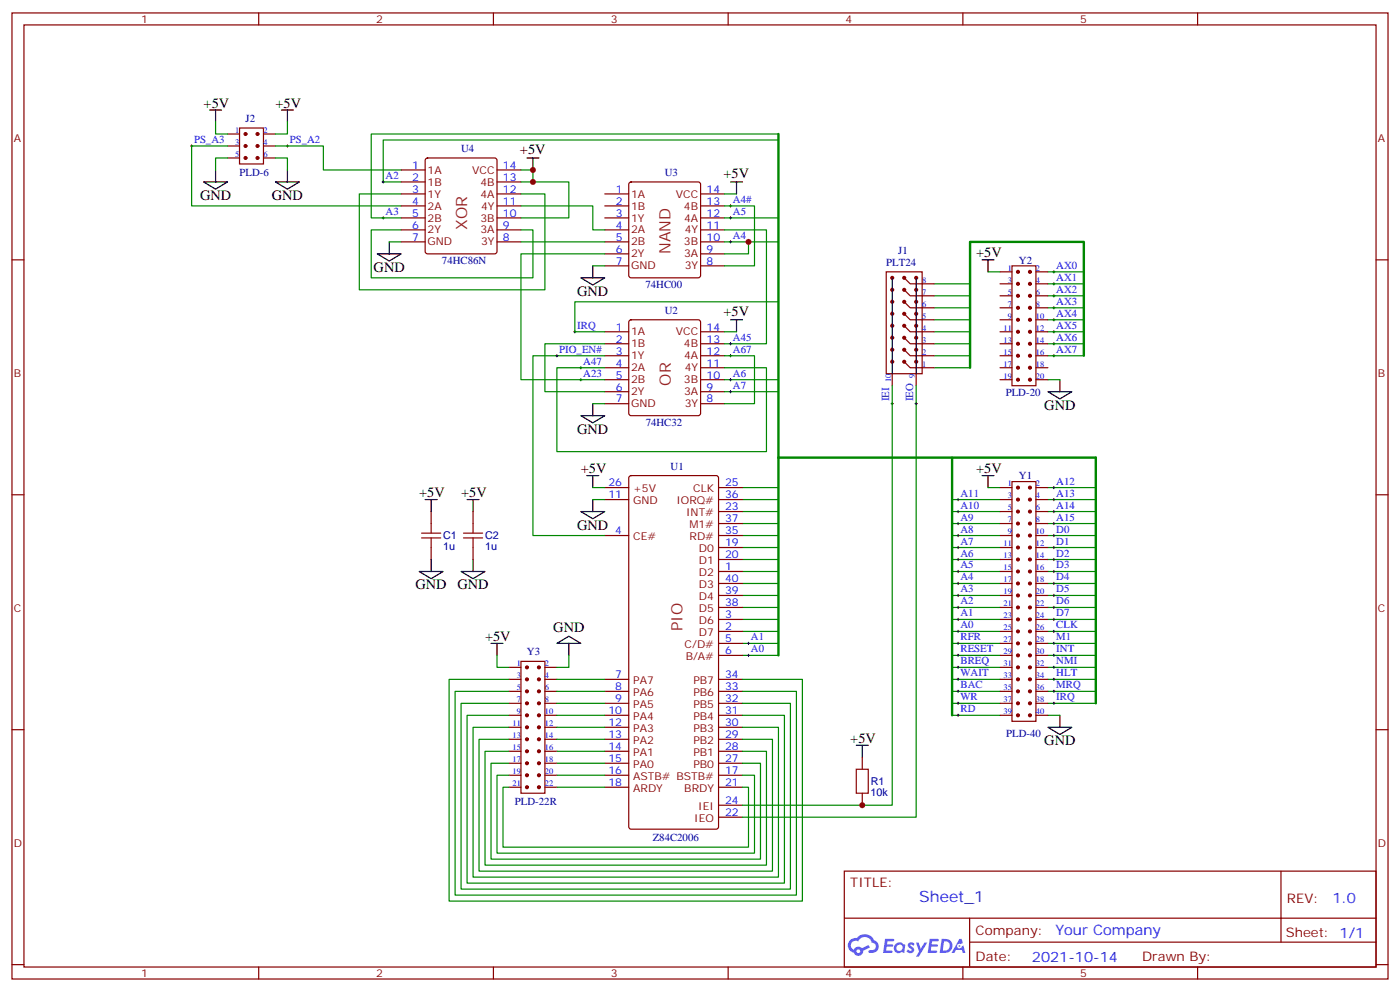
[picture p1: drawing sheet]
<svg xmlns="http://www.w3.org/2000/svg" width="412mm" height="292mm" viewBox="0 0 412 292" stroke-linecap="round" stroke-linejoin="round" font-family="sans-serif">
<g fill="none" stroke="#870000" stroke-width=".35">
<path d="M3.5 3.8h405.4v284.3h-405.4zM7.1 7.3h398.2v277.3h-398.2zM76.2 3.8v3.5M145.3 3.8v3.5M214.5 3.8v3.5M283.6 3.8v3.5M352.8 3.8v3.5M3.5 76.5h3.6M405.3 76.5h3.6M3.5 145.6h3.6M405.3 145.6h3.6M3.5 214.8h3.6"/>
<path d="M405.3 214.8h3.6M248.7 256.4h156.6v28.2h-156.6zM377.3 256.4v20.9M248.7 270.2h156.5M285.6 277.3h119.6M285.6 270.2v14.2M3.5 283.9h3.6M76.2 284.6v3.5M145.3 284.6v3.5M214.5 284.6v3.5M283.6 284.6v3.5M352.8 284.6v3.5"/>
<path d="M405.3 283.9h3.6"/>
</g>
<g fill="#5487ff">
<path d="M267.7 277.6a1.22 1.22 0 0 1 1.7 .2l-.4 .6a.47 .47 0 0 0-.3-.4 .47 .47 0 0 0-.5 .2l.1 .2a1.14 1.14 0 0 1 .8 1.8 1.14 1.14 0 0 1-1.9 0l-.2-.2 .5-.6 .7 .5a.29 .29 0 0 0 .3-.3 .29 .29 0 0 0-.2-.3 1.04 1.04 0 0 1-.6-1.7z"/>
<path d="M260.7 276.3h2.4l.3 .2-.2 .5-1.8 .1-.1 .8h1.5l.3 .4-.3 .4h-1.6l-.2 1.1h1.7l.2 .3-.2 .3-2.6 .1z"/>
<path d="M273.8 276.3h2.4l.3 .2-.1 .5-1.8 .1-.2 .8h1.6l.3 .4-.4 .4h-1.6l-.1 1.1h1.7l.2 .3-.2 .3-2.6 .1z"/>
<path d="M282.6 276.3h.7l.3 1.3-.6 .3a.69 .69 0 0 0-1 .3 .69 .69 0 0 0 .4 .9 .69 .69 0 0 0 .9-.6l.5-.2 .6 2.2h-.8l-.2-.9h-1.8l-.5 .9h-.8z"/>
<path d="M269.8 277.4h.8l.6 1.8 1.1-1.8h.9l-2.6 4.2h-.8l.9-1.5z"/>
<path d="M277.4 276.3l-.6 4.2h1.3a2.11 2.11 0 0 0 2.5-2.1 2.11 2.11 0 0 0-2.5-2.1zM278.1 277.1a1.39 1.39 0 0 1 1.7 1.4 1.39 1.39 0 0 1-1.8 1.3h-.3z"/>
<path d="M263.7 277.9a1.54 1.54 0 0 0-.1 2.2 1.54 1.54 0 0 0 2.2 .1l.6 .3 .3-2.3-.2-.3h-.4a1.49 1.49 0 0 0-2.4 0zM264 278.9a.94 .94 0 0 1 1.8 0 .94 .94 0 0 1-1.8 0z"/>
<path d="M250.4 276.7a2.18 2.18 0 0 0 1.1 3.7 1.44 1.44 0 0 0 1.6 .9 1.44 1.44 0 0 0 1.2-1.4l2-1.1-.5-.7-1.9 1a1.47 1.47 0 0 0-2.4 .4 1.39 1.39 0 0 1-.7-1.9 1.39 1.39 0 0 1 2-.5 2.12 2.12 0 0 1 2.2-1.3 2.12 2.12 0 0 1 1.9 1.7 1.14 1.14 0 0 1 1.1 1.4 1.14 1.14 0 0 1-1.7 .7 .43 .43 0 0 0-.5 .4 .43 .43 0 0 0 .4 .5 1.98 1.98 0 0 0 2.5-1.2 1.98 1.98 0 0 0-1.2-2.6 3.1 3.1 0 0 0-5.3-.6l-.9 .1zM252.3 280a.55 .55 0 0 1 1.1 0 .55 .55 0 0 1-1.1 0z"/>
<circle cx="282.6" cy="278.4" r=".26"/>
</g>
<g fill="none" stroke="#870000" stroke-width=".35">
<path d="M67 39.4h3.6M70.6 37.7h7v10.6h-7zM77.6 39.4h3.5M67 46.5h3.6M67 43h3.6M77.6 46.5h3.5M77.6 43h3.5M118.2 57.1h7M118.2 53.6h7M118.2 50h7M125.5 46.7l.4-.2h19.8l.5 .2 .2 .5v26.8l-.2 .5-.5 .2h-19.8l-.5-.2-.2-.5v-26.8zM146.4 57.1h7.1"/>
<path d="M146.4 53.6h7.1M146.4 50h7.1M178.2 57.1h7M185.4 53.8l.5-.2h19.8l.5 .2 .2 .5v26.8l-.3 .5-.4 .2h-19.8l-.5-.3-.2-.4v-26.8zM206.4 57.1h7M118.2 71.2h7M118.2 67.7h7M118.2 64.1h7M118.2 60.6h7M146.4 71.2h7.1M146.4 67.7h7.1M146.4 64.1h7.1"/>
<path d="M146.4 60.6h7.1M178.2 71.2h7M178.2 74.7h7M178.2 78.2h7M178.2 67.7h7M178.2 64.1h7M178.2 60.6h7M206.4 71.2h7M206.4 74.7h7M206.4 78.2h7M206.4 67.7h7M206.4 64.1h7"/>
<path d="M206.4 60.6h7M298.1 78.2h7.1v35.3h-7.1zM178.2 97.6h7M185.4 94.3l.5-.2h19.8l.5 .2 .2 .5v26.8l-.3 .5-.4 .2h-19.8l-.5-.2-.2-.5v-26.8zM206.4 97.6h7M261.1 80h10.5v30h-10.5zM266.3 81.8l1.8 1.7h7.1M266.3 85.3l1.8 1.8h7.1M266.3 88.8l1.8 1.8h7.1M266.3 92.4l1.8 1.7h7.1M266.3 95.9l1.8 1.7h7.1M266.3 99.4l1.8 1.8h7.1"/>
<path d="M294.6 97.6h3.5M294.6 83.5h3.5M294.6 87.1h3.5M294.6 94.1h3.5M294.6 90.6h3.5M294.6 80h3.5M305.2 97.6h3.5M305.2 83.5h3.5M305.2 87.1h3.5M305.2 94.1h3.5M305.2 90.6h3.5M305.2 80h3.5"/>
<path d="M178.2 108.2h7M178.2 111.8h7M178.2 115.3h7M178.2 118.8h7M178.2 104.7h7M178.2 101.2h7M206.4 108.2h7M206.4 111.8h7M206.4 115.3h7M206.4 118.8h7M206.4 104.7h7M206.4 101.2h7"/>
<path d="M262.8 110v3.5M266.3 102.9l1.8 1.8h7.1M266.3 106.5l1.8 1.7h7.1M269.9 110v3.5M294.6 108.2h3.5M294.6 111.8h3.5M294.6 104.7h3.5M294.6 101.2h3.5M305.2 108.2h3.5M305.2 111.8h3.5M305.2 104.7h3.5M305.2 101.2h3.5"/>
<path d="M127 150.6v3.5M139.3 150.6v3.5M178.2 147h7M178.2 143.5h7M178.2 157.6h7M185.4 140.2l.5-.2h25.1l.6 .4 .1 102.9-.5 .7-25.3 .1-.6-.5-.1-102.9zM211.7 147h7M211.7 150.6h7M211.7 143.5h7M211.7 157.6h7M211.7 154.1h7M294.6 147h3.5"/>
<path d="M294.6 150.6h3.5M294.6 143.5h3.5M294.6 157.6h3.5M294.6 154.1h3.5M298.1 141.7h7.1v70.6h-7.1zM305.2 147h3.5M305.2 150.6h3.5M305.2 143.5h3.5M305.2 157.6h3.5M305.2 154.1h3.5M127 161.1v3.6M139.3 161.1v3.6"/>
<path d="M211.7 161.1h7M211.7 164.7h7M211.7 178.8h7M211.7 175.3h7M211.7 171.7h7M211.7 168.2h7M294.6 161.1h3.5M294.6 164.7h3.5M294.6 178.8h3.5M294.6 175.3h3.5M294.6 171.7h3.5M294.6 168.2h3.5"/>
<path d="M305.2 161.1h3.5M305.2 164.7h3.5M305.2 178.8h3.5M305.2 175.3h3.5M305.2 171.7h3.5M305.2 168.2h3.5M149.9 200h3.6M149.9 196.4h3.6M153.5 194.7h7v38.8h-7zM160.5 200h3.5M160.5 196.4h3.5M178.2 200h7"/>
<path d="M211.7 189.4h7M211.7 192.9h7M211.7 200h7M211.7 185.8h7M211.7 182.3h7M294.6 189.4h3.5M294.6 192.9h3.5M294.6 200h3.5M294.6 185.8h3.5M294.6 182.3h3.5M294.6 196.4h3.5M305.2 189.4h3.5"/>
<path d="M305.2 192.9h3.5M305.2 200h3.5M305.2 185.8h3.5M305.2 182.3h3.5M305.2 196.4h3.5M149.9 203.5h3.6M149.9 207h3.6M149.9 210.5h3.6M149.9 214.1h3.6M149.9 217.6h3.6M160.5 203.5h3.5M160.5 207h3.5"/>
<path d="M160.5 210.5h3.5M160.5 214.1h3.5M160.5 217.6h3.5M178.2 203.5h7M178.2 207h7M178.2 210.5h7M178.2 214.1h7M178.2 217.6h7M211.7 203.5h7M211.7 207h7M211.7 210.5h7M211.7 214.1h7"/>
<path d="M211.7 217.6h7M294.6 203.5h3.5M294.6 207h3.5M294.6 210.5h3.5M305.2 203.5h3.5M305.2 207h3.5M305.2 210.5h3.5M149.9 221.1h3.6M149.9 224.6h3.6M149.9 228.2h3.6M149.9 231.7h3.6M160.5 221.1h3.5"/>
<path d="M160.5 224.6h3.5M160.5 228.2h3.5M160.5 231.7h3.5M178.2 221.1h7M178.2 224.6h7M178.2 228.2h7M178.2 231.7h7M211.7 221.1h7M211.7 224.6h7M211.7 228.2h7M211.7 231.7h7M211.7 237h7"/>
<path d="M254 222.9v3.5M254 233.5v3.5M211.7 240.5h7"/>
</g>
<path d="M229.3 39.4v153.5M319.3 104.7v-33.5h-33.5v37M229.3 134.7h93.5v72.3M280.5 134.7v75.8" fill="none" stroke="#008700" stroke-width=".71"/>
<g fill="none" stroke="#008700" stroke-width=".35">
<path d="M63.5 35.9v3.5h3.5M84.7 35.9v3.5h-3.6M229.3 39.4h-119.9v24.7h8.8M67 46.5h-3.5v3.5M67 43h-10.6v17.6h61.8M81.1 46.5h3.6v3.5M81.1 43h14.1v7h23M118.2 57.1h-12.4v28.2h54.7v-28.2h-7M153.5 50h3.5v3.6h-3.5M157 53.6h10.6v10.5h-14.1M213.4 57.1h3.6M229.3 41.2h-116.4v12.4h5.3"/>
<path d="M114.7 71.2h3.5M118.2 67.7h-8.8v14.1h47.6v-14.1h-3.5M153.5 60.6h21.1v7.1h3.6M153.5 71.2h24.7M174.6 78.2h3.6M178.2 74.7h-24.7v37.1h24.7M213.4 67.7h12.4v33.5h-12.4M213.4 71.2h15.9M213.4 60.6h8.8v17.6h-8.8M213.4 64.1h15.9M220.5 71.2v3.5h-7.1M213.4 97.6h3.6"/>
<path d="M229.3 88.8h-60v8.8h8.9M275.2 97.6h10.6M275.2 83.5h10.6M275.2 87.1h10.6M275.2 90.6h10.6M275.2 94.1h10.6M291 80h3.6M308.7 97.6h10.6M308.7 83.5h10.6M308.7 87.1h10.6M308.7 90.6h10.6M308.7 94.1h10.6"/>
<path d="M308.7 80h10.6M174.6 118.8h3.6M178.2 108.2h-14.2v24.7h61.8v-24.7h-12.4M178.2 101.2h-17.7v14.1h17.7M178.2 104.7h-21.2v52.9h21.2M213.4 104.7h8.8v14.1h-8.8M213.4 111.8h15.9M213.4 115.3h15.9M262.8 113.5v123.5h-44.1M269.9 113.5v127h-51.2M275.2 101.2h10.6M275.2 104.7h10.6"/>
<path d="M275.2 108.2h10.6M308.7 111.8h3.5M308.7 101.2h10.6M308.7 104.7h10.6M174.6 147h3.6M174.6 143.5h3.6M218.7 154.1h10.6M218.7 150.6h10.6M218.7 147h10.6M218.7 143.5h10.6M218.7 157.6h10.6M280.5 154.1h14.1"/>
<path d="M280.5 150.6h14.1M280.5 147h14.1M280.5 157.6h14.1M291 143.5h3.6M308.7 154.1h14.1M308.7 150.6h14.1M308.7 147h14.1M308.7 143.5h14.1M308.7 157.6h14.1M218.7 171.7h10.6M218.7 175.3h10.6M218.7 178.8h10.6"/>
<path d="M218.7 168.2h10.6M218.7 164.7h10.6M218.7 161.1h10.6M280.5 171.7h14.1M280.5 175.3h14.1M280.5 178.8h14.1M280.5 168.2h14.1M280.5 164.7h14.1M280.5 161.1h14.1M308.7 171.7h14.1M308.7 175.3h14.1M308.7 178.8h14.1"/>
<path d="M308.7 168.2h14.1M308.7 164.7h14.1M308.7 161.1h14.1M146.4 192.9v3.5h3.5M149.9 200h-17.6v65.2h104.1v-65.2h-17.7M164 200h14.2M167.6 192.9v3.5h-3.6M218.7 182.3h10.6M218.7 192.9h10.6M218.7 189.4h10.6M218.7 185.8h10.6M280.5 182.3h14.1"/>
<path d="M280.5 192.9h14.1M280.5 189.4h14.1M280.5 185.8h14.1M280.5 196.4h14.1M280.5 200h14.1M308.7 182.3h14.1M308.7 192.9h14.1M308.7 189.4h14.1M308.7 185.8h14.1M308.7 196.4h14.1M308.7 200h14.1M149.9 217.6h-8.8v38.8h86.4v-38.8h-8.8"/>
<path d="M149.9 214.1h-10.6v44.1h90v-44.1h-10.6M149.9 210.5h-12.3v49.4h93.5v-49.4h-12.4M149.9 207h-14.1v54.7h97v-54.7h-14.1M149.9 203.5h-15.8v60h100.5v-60h-15.9M164 203.5h14.2M164 207h14.2M164 210.5h14.2M164 217.6h14.2M164 214.1h14.2M280.5 203.5h14.1M280.5 207h14.1M280.5 210.5h14.1"/>
<path d="M308.7 203.5h14.1M308.7 207h14.1M308.7 210.5h3.5M149.9 231.7h-1.7v17.6h72.3v-17.6h-1.8M149.9 228.2h-3.5v22.9h75.8v-22.9h-3.5M149.9 224.6h-5.3v28.3h79.4v-28.3h-5.3M149.9 221.1h-7v33.5h82.9v-33.5h-7.1M164 231.7h14.2M164 228.2h14.2M164 224.6h14.2M164 221.1h14.2"/>
</g>
<g fill="none" stroke="#000" stroke-width=".35">
<path d="M61.7 32.4h3.6M63.5 32.4v3.5M82.9 32.4h3.5M84.7 32.4v3.5M60 53.6h7l-3.5 2.1zM63.5 50v3.6M81.1 53.6h7.1l-3.5 2.1zM84.7 50v3.6M155.2 46.5h3.5M157 46.5v3.5M215.2 53.6h3.5M217 53.6v3.5"/>
<path d="M111.1 74.7h7.1l-3.5 2.1zM114.7 71.2v3.5M174.6 78.2v3.6M289.3 76.5h3.5M291 76.5v3.5M171.1 81.8h7.1l-3.6 2.1zM215.2 94.1h3.5M217 94.1v3.5M262.8 81.8v28.2M269.9 81.8v28.2M174.6 118.8v3.5M308.7 115.3h7l-3.5 2.1z"/>
<path d="M312.2 111.8v3.5M171.1 122.3h7.1l-3.6 2.2zM172.9 140h3.5M174.6 140v3.5M289.3 140h3.5M291 140v3.5M125.2 147h3.6M127 147v3.6M137.6 147h3.5M139.3 147v3.6M171.1 150.6h7.1l-3.6 2.1zM174.6 147v3.6"/>
<path d="M123.5 168.2h7l-3.5 2.1zM127 164.7v3.5M135.8 168.2h7.1l-3.6 2.1zM139.3 164.7v3.5M144.6 189.4h3.6M146.4 189.4v3.5M164 189.4l3.6-2.1 3.5 2.1zM167.6 189.4v3.5M252.2 219.4h3.6M254 219.4v3.5M308.7 214.1h7l-3.5 2.1zM312.2 210.5v3.6"/>
</g>
<g fill="none" stroke="#000" stroke-width=".29">
<path d="M56.1 43h.7M56.4 42.6v.7M84.3 43h.7M84.7 42.6v.7M112.5 53.6h.7M112.9 53.2v.7M112.5 64.1h.7M112.9 63.8v.7M214.8 64.1h.7M214.8 60.6h.7M214.8 71.2h.7M215.2 60.3v.7"/>
<path d="M215.2 63.8v.7M215.2 70.8v.7M310.4 79.7v.7M169 97.6h.7M169.3 97.3v.7M310.1 97.6h.7M310.1 94.1h.7M310.1 90.6h.7M310.1 87.1h.7M310.1 83.5h.7M310.1 80h.7M310.4 83.2v.7"/>
<path d="M310.4 86.7v.7M310.4 90.2v.7M310.4 93.8v.7M310.4 97.3v.7M163.7 104.7h.7M164 104.4v.7M170.7 108.2h.7M170.7 111.8h.7M171.1 107.9v.7M171.1 111.4v.7M214.8 111.8h.7M214.8 104.7h.7"/>
<path d="M214.8 101.2h.7M214.8 115.3h.7M215.2 100.8v.7M215.2 104.4v.7M215.2 111.4v.7M215.2 114.9v.7M262.5 118.8h.7M262.8 118.5v.7M269.5 118.8h.7M269.9 118.5v.7M310.1 104.7h.7M310.1 101.2h.7"/>
<path d="M310.4 100.8v.7M310.4 104.4v.7M281.9 147h.7M281.9 150.6h.7M281.9 154.1h.7M281.9 157.6h.7M282.2 146.7v.7M282.2 150.2v.7M282.2 153.7v.7M282.2 157.3v.7M310.1 143.5h.7M310.1 147h.7"/>
<path d="M310.1 150.6h.7M310.1 154.1h.7M310.1 157.6h.7M310.4 143.2v.7M310.4 146.7v.7M310.4 150.2v.7M310.4 153.7v.7M310.4 157.3v.7M281.9 161.1h.7M281.9 164.7h.7M281.9 168.2h.7M281.9 171.7h.7"/>
<path d="M281.9 175.3h.7M281.9 178.8h.7M282.2 160.8v.7M282.2 164.3v.7M282.2 167.9v.7M282.2 171.4v.7M282.2 174.9v.7M282.2 178.4v.7M310.1 161.1h.7M310.1 164.7h.7M310.1 168.2h.7M310.1 171.7h.7"/>
<path d="M310.1 175.3h.7M310.1 178.8h.7M310.4 160.8v.7M310.4 164.3v.7M310.4 167.9v.7M310.4 171.4v.7M310.4 174.9v.7M310.4 178.4v.7M220.1 192.9h.7M220.1 189.4h.7M220.5 189v.7M220.5 192.5v.8"/>
<path d="M281.9 192.9h.7M281.9 189.4h.7M281.9 200h.7M281.9 196.4h.7M281.9 185.8h.7M281.9 182.3h.7M282.2 182v.7M282.2 185.5v.7M282.2 189v.7M282.2 192.5v.8M282.2 196.1v.7M282.2 199.6v.7"/>
<path d="M310.1 192.9h.7M310.1 189.4h.7M310.1 200h.7M310.1 196.4h.7M310.1 185.8h.7M310.1 182.3h.7M310.4 182v.7M310.4 185.5v.7M310.4 189v.7M310.4 192.5v.8M310.4 196.1v.7M310.4 199.6v.7"/>
<path d="M281.9 207h.7M281.9 203.5h.7M281.9 210.5h.7M282.2 203.1v.7M282.2 206.7v.7M282.2 210.2v.7M310.1 207h.7M310.1 203.5h.7M310.4 203.1v.7M310.4 206.7v.7"/>
</g>
<path d="M124.2 158.3h5.6M124.2 156.9h5.6M127 154.1v2.8M127 158.3v2.8M136.5 158.3h5.7M136.5 156.9h5.7M139.3 154.1v2.8M139.3 158.3v2.8M252.2 226.4h3.6v7.1h-3.6z" fill="none" stroke="#a10000" stroke-width=".35"/>
<g fill="#870000" stroke="#870000" stroke-width=".35">
<circle cx="269.9" cy="81.8" r=".42"/>
<circle cx="266.3" cy="81.8" r=".42"/>
<circle cx="269.9" cy="85.3" r=".42"/>
<circle cx="266.3" cy="85.3" r=".42"/>
<circle cx="269.9" cy="88.8" r=".42"/>
<circle cx="266.3" cy="88.8" r=".42"/>
<circle cx="269.9" cy="92.4" r=".42"/>
<circle cx="266.3" cy="92.4" r=".42"/>
<circle cx="266.3" cy="106.5" r=".42"/>
<circle cx="269.9" cy="106.5" r=".42"/>
<circle cx="266.3" cy="102.9" r=".42"/>
<circle cx="269.9" cy="102.9" r=".42"/>
<circle cx="266.3" cy="99.4" r=".42"/>
<circle cx="269.9" cy="99.4" r=".42"/>
<circle cx="266.3" cy="95.9" r=".42"/>
<circle cx="269.9" cy="95.9" r=".42"/>
<circle cx="262.8" cy="95.9" r=".42"/>
<circle cx="262.8" cy="99.4" r=".42"/>
<circle cx="262.8" cy="102.9" r=".42"/>
<circle cx="262.8" cy="106.5" r=".42"/>
<circle cx="262.8" cy="92.4" r=".42"/>
<circle cx="262.8" cy="88.8" r=".42"/>
<circle cx="262.8" cy="85.3" r=".42"/>
<circle cx="262.8" cy="81.8" r=".42"/>
<circle cx="303.4" cy="80" r=".42"/>
<circle cx="299.9" cy="80" r=".42"/>
<circle cx="303.4" cy="83.5" r=".42"/>
<circle cx="299.9" cy="83.5" r=".42"/>
<circle cx="303.4" cy="87.1" r=".42"/>
<circle cx="299.9" cy="87.1" r=".42"/>
<circle cx="303.4" cy="90.6" r=".42"/>
<circle cx="299.9" cy="90.6" r=".42"/>
<circle cx="303.4" cy="94.1" r=".42"/>
<circle cx="299.9" cy="94.1" r=".42"/>
<circle cx="303.4" cy="97.6" r=".42"/>
<circle cx="299.9" cy="97.6" r=".42"/>
<circle cx="303.4" cy="101.2" r=".42"/>
<circle cx="299.9" cy="101.2" r=".42"/>
<circle cx="303.4" cy="104.7" r=".42"/>
<circle cx="299.9" cy="104.7" r=".42"/>
<circle cx="303.4" cy="108.2" r=".42"/>
<circle cx="299.9" cy="108.2" r=".42"/>
<circle cx="303.4" cy="111.8" r=".42"/>
<circle cx="299.9" cy="111.8" r=".42"/>
<circle cx="303.4" cy="207" r=".42"/>
<circle cx="303.4" cy="203.5" r=".42"/>
<circle cx="303.4" cy="210.5" r=".42"/>
<circle cx="299.9" cy="210.5" r=".42"/>
<circle cx="299.9" cy="207" r=".42"/>
<circle cx="299.9" cy="203.5" r=".42"/>
<circle cx="299.9" cy="200" r=".42"/>
<circle cx="303.4" cy="200" r=".42"/>
<circle cx="299.9" cy="196.4" r=".42"/>
<circle cx="303.4" cy="196.4" r=".42"/>
<circle cx="299.9" cy="192.9" r=".42"/>
<circle cx="303.4" cy="192.9" r=".42"/>
<circle cx="299.9" cy="189.4" r=".42"/>
<circle cx="303.4" cy="189.4" r=".42"/>
<circle cx="299.9" cy="185.8" r=".42"/>
<circle cx="303.4" cy="185.8" r=".42"/>
<circle cx="299.9" cy="182.3" r=".42"/>
<circle cx="303.4" cy="182.3" r=".42"/>
<circle cx="299.9" cy="178.8" r=".42"/>
<circle cx="303.4" cy="178.8" r=".42"/>
<circle cx="299.9" cy="175.3" r=".42"/>
<circle cx="303.4" cy="175.3" r=".42"/>
<circle cx="299.9" cy="171.7" r=".42"/>
<circle cx="303.4" cy="171.7" r=".42"/>
<circle cx="299.9" cy="168.2" r=".42"/>
<circle cx="303.4" cy="168.2" r=".42"/>
<circle cx="299.9" cy="164.7" r=".42"/>
<circle cx="303.4" cy="164.7" r=".42"/>
<circle cx="299.9" cy="161.1" r=".42"/>
<circle cx="303.4" cy="161.1" r=".42"/>
<circle cx="299.9" cy="157.6" r=".42"/>
<circle cx="303.4" cy="157.6" r=".42"/>
<circle cx="299.9" cy="154.1" r=".42"/>
<circle cx="303.4" cy="154.1" r=".42"/>
<circle cx="299.9" cy="150.6" r=".42"/>
<circle cx="303.4" cy="150.6" r=".42"/>
<circle cx="299.9" cy="147" r=".42"/>
<circle cx="303.4" cy="147" r=".42"/>
<circle cx="299.9" cy="143.5" r=".42"/>
<circle cx="303.4" cy="143.5" r=".42"/>
<circle cx="75.8" cy="39.4" r=".42"/>
<circle cx="72.3" cy="39.4" r=".42"/>
<circle cx="75.8" cy="43" r=".42"/>
<circle cx="72.3" cy="43" r=".42"/>
<circle cx="75.8" cy="46.5" r=".42"/>
<circle cx="72.3" cy="46.5" r=".42"/>
<circle cx="158.8" cy="196.4" r=".42"/>
<circle cx="155.2" cy="196.4" r=".42"/>
<circle cx="158.8" cy="200" r=".42"/>
<circle cx="155.2" cy="200" r=".42"/>
<circle cx="158.8" cy="203.5" r=".42"/>
<circle cx="155.2" cy="203.5" r=".42"/>
<circle cx="158.8" cy="207" r=".42"/>
<circle cx="155.2" cy="207" r=".42"/>
<circle cx="158.8" cy="210.5" r=".42"/>
<circle cx="155.2" cy="210.5" r=".42"/>
<circle cx="158.8" cy="214.1" r=".42"/>
<circle cx="155.2" cy="214.1" r=".42"/>
<circle cx="158.8" cy="217.6" r=".42"/>
<circle cx="155.2" cy="217.6" r=".42"/>
<circle cx="158.8" cy="221.1" r=".42"/>
<circle cx="155.2" cy="221.1" r=".42"/>
<circle cx="158.8" cy="224.6" r=".42"/>
<circle cx="155.2" cy="224.6" r=".42"/>
<circle cx="158.8" cy="228.2" r=".42"/>
<circle cx="155.2" cy="228.2" r=".42"/>
<circle cx="155.2" cy="231.7" r=".42"/>
<circle cx="158.8" cy="231.7" r=".42"/>
</g>
<g fill="#c00">
<circle cx="254" cy="237" r=".88"/>
<circle cx="157" cy="50" r=".88"/>
<circle cx="220.5" cy="71.2" r=".88"/>
<circle cx="157" cy="53.6" r=".88"/>
</g>
<g font-size="4.6" fill="#8d2323">
<text x="137.6" y="67.7" transform="rotate(-90 137.6 67.7)">XOR</text>
<text x="197.6" y="74.7" transform="rotate(-90 197.6 74.7)">NAND</text>
<text x="197.6" y="113.5" transform="rotate(-90 197.6 113.5)">OR</text>
<text x="201.1" y="185.8" transform="rotate(-90 201.1 185.8)">PIO</text>
</g>
<text font-size="4.6" fill="#00f" x="270.8" y="265.4">Sheet_1</text>
<g font-size="4.2">
<text x="60" y="31.7">+5V</text>
<text x="81.1" y="31.7">+5V</text>
<text x="153.2" y="45.4">+5V</text>
<text x="213.1" y="52.5">+5V</text>
<text x="58.9" y="58.8">GND</text>
<text x="80.1" y="58.8">GND</text>
<text x="287.5" y="75.8">+5V</text>
<text x="110.1" y="80">GND</text>
<text x="170" y="87.1">GND</text>
<text x="213.1" y="93.1">+5V</text>
<text x="307.6" y="120.6">GND</text>
<text x="170" y="127.6">GND</text>
<text x="171.1" y="139.3">+5V</text>
<text x="287.5" y="139.3">+5V</text>
<text x="123.5" y="146.3">+5V</text>
<text x="135.8" y="146.3">+5V</text>
<text x="170" y="155.9">GND</text>
<text x="122.4" y="173.5">GND</text>
<text x="134.8" y="173.5">GND</text>
<text x="142.9" y="188.7">+5V</text>
<text x="163" y="186.2">GND</text>
<text x="250.5" y="218.7">+5V</text>
<text x="307.6" y="219.4">GND</text>
</g>
<g font-size="4.2" fill="#00f">
<text x="392.5" y="265.7">1.0</text>
<text x="310.9" y="275.2">Your Company</text>
<text x="304" y="283">2021-10-14</text>
</g>
<g font-size="3.9" fill="#800">
<text x="250.5" y="261">TITLE:</text>
<text x="379.1" y="265.7">REV:</text>
<text x="287.4" y="275.2">Company:</text>
<text x="378.7" y="275.8">Sheet: 1/1</text>
<text x="287.4" y="282.9">Date:</text>
<text x="336.4" y="282.9">Drawn By:</text>
</g>
<g font-size="3.2" fill="#800">
<text x="41.6" y="6.8">1</text>
<text x="110.8" y="6.8">2</text>
<text x="179.9" y="6.8">3</text>
<text x="249.1" y="6.8">4</text>
<text x="318.2" y="6.8">5</text>
<text x="4.1" y="41.9">A</text>
<text x="405.9" y="41.9">A</text>
<text x="125.9" y="51.1">1A</text>
<text x="139.1" y="51.1">VCC</text>
<text x="125.9" y="54.6">1B</text>
<text x="125.9" y="58.1">1Y</text>
<text x="141.5" y="54.6">4B</text>
<text x="141.5" y="58.1">4A</text>
<text x="185.9" y="58.1">1A</text>
<text x="199.1" y="58.1">VCC</text>
<text x="125.9" y="65.2">2B</text>
<text x="125.9" y="61.7">2A</text>
<text x="141.5" y="65.2">3B</text>
<text x="141.7" y="61.7">4Y</text>
<text x="185.9" y="61.7">1B</text>
<text x="185.9" y="65.2">1Y</text>
<text x="201.5" y="61.7">4B</text>
<text x="201.5" y="65.2">4A</text>
<text x="125.9" y="68.7">2Y</text>
<text x="141.5" y="68.7">3A</text>
<text x="185.9" y="68.7">2A</text>
<text x="201.7" y="68.7">4Y</text>
<text x="125.9" y="72.2">GND</text>
<text x="141.7" y="72.2">3Y</text>
<text x="185.9" y="72.2">2B</text>
<text x="185.9" y="75.8">2Y</text>
<text x="201.5" y="72.2">3B</text>
<text x="201.5" y="75.8">3A</text>
<text x="185.9" y="79.3">GND</text>
<text x="201.7" y="79.3">3Y</text>
<text x="185.9" y="98.7">1A</text>
<text x="199.1" y="98.7">VCC</text>
<text x="185.9" y="102.2">1B</text>
<text x="185.9" y="105.8">1Y</text>
<text x="201.5" y="102.2">4B</text>
<text x="201.5" y="105.8">4A</text>
<text x="4.1" y="111.1">B</text>
<text x="185.9" y="109.3">2A</text>
<text x="185.9" y="112.8">2B</text>
<text x="201.5" y="112.8">3B</text>
<text x="201.7" y="109.3">4Y</text>
<text x="405.9" y="111.1">B</text>
<text x="185.9" y="116.3">2Y</text>
<text x="185.9" y="119.9">GND</text>
<text x="201.5" y="116.3">3A</text>
<text x="201.7" y="119.9">3Y</text>
<text x="186.5" y="148.4">GND</text>
<text x="186.5" y="144.9">+5V</text>
<text x="199.2" y="148.4">IORQ#</text>
<text x="204.2" y="144.9">CLK</text>
<text x="202.1" y="152">INT#</text>
<text x="203.1" y="155.5">M1#</text>
<text x="186.5" y="159">CE#</text>
<text x="203.1" y="159">RD#</text>
<text x="205.9" y="162.6">D0</text>
<text x="205.9" y="166.1">D1</text>
<text x="205.9" y="173.1">D3</text>
<text x="205.9" y="169.6">D2</text>
<text x="205.9" y="176.7">D4</text>
<text x="4.1" y="180.2">C</text>
<text x="205.9" y="180.2">D5</text>
<text x="205.9" y="183.7">D6</text>
<text x="405.9" y="180.2">C</text>
<text x="201.7" y="190.8">C/D#</text>
<text x="205.9" y="187.3">D7</text>
<text x="202" y="194.3">B/A#</text>
<text x="186.5" y="201.4">PA7</text>
<text x="204.3" y="201.4">PB7</text>
<text x="186.5" y="204.9">PA6</text>
<text x="186.5" y="208.4">PA5</text>
<text x="204.3" y="208.4">PB5</text>
<text x="204.3" y="204.9">PB6</text>
<text x="186.5" y="211.9">PA4</text>
<text x="186.5" y="215.5">PA3</text>
<text x="204.3" y="215.5">PB3</text>
<text x="204.3" y="211.9">PB4</text>
<text x="186.5" y="219">PA2</text>
<text x="204.3" y="219">PB2</text>
<text x="186.5" y="222.5">PA1</text>
<text x="186.5" y="226.1">PA0</text>
<text x="204.3" y="226.1">PB0</text>
<text x="204.3" y="222.5">PB1</text>
<text x="186.5" y="229.6">ASTB# BSTB#</text>
<text x="186.5" y="233.1">ARDY</text>
<text x="201.6" y="233.1">BRDY</text>
<text x="205.7" y="238.4">IEI</text>
<text x="204.5" y="241.9">IEO</text>
<text x="4.1" y="249.3">D</text>
<text x="405.9" y="249.3">D</text>
<text x="41.6" y="287.6">1</text>
<text x="110.8" y="287.6">2</text>
<text x="179.9" y="287.6">3</text>
<text x="249.1" y="287.6">4</text>
<text x="318.2" y="287.6">5</text>
</g>
<g font-size="3.2" fill="#000080">
<text x="72.3" y="35.9">J2</text>
<text x="135.8" y="44.7">U4</text>
<text x="70.6" y="51.8">PLD-6</text>
<text x="195.8" y="51.8">U3</text>
<text x="130.2" y="77.6">74HC86N</text>
<text x="264.6" y="74.7">J1</text>
<text x="300.2" y="77.6">Y2</text>
<text x="261.1" y="78.2">PLT24</text>
<text x="190.2" y="84.7">74HC00</text>
<text x="195.8" y="92.4">U2</text>
<text x="296.3" y="116.4">PLD-20</text>
<text x="190.2" y="125.3">74HC32</text>
<text x="197.6" y="138.2">U1</text>
<text x="300.2" y="141.1">Y1</text>
<text x="130.5" y="161.9">1u</text>
<text x="130.5" y="158.7">C1</text>
<text x="142.9" y="161.9">1u</text>
<text x="142.9" y="158.7">C2</text>
<text x="155.2" y="192.9">Y3</text>
<text x="296.4" y="217">PLD-40</text>
<text x="256.5" y="231.1">R1</text>
<text x="151.7" y="237">PLD-22R</text>
<text x="256.5" y="234.3">10k</text>
<text x="192.3" y="247.6">Z84C2006</text>
</g>
<g font-size="3.2" fill="#00f">
<text x="57.1" y="42.1">PS_A3</text>
<text x="85.4" y="42.1">PS_A2</text>
<text x="113.6" y="52.7">A2</text>
<text x="121.5" y="49.7">1</text>
<text x="121.5" y="53.2">2</text>
<text x="148.2" y="53.2">13</text>
<text x="148.2" y="49.7">14</text>
<text x="121.5" y="56.7">3</text>
<text x="148.2" y="56.7">12</text>
<text x="181.4" y="56.7">1</text>
<text x="208.1" y="56.7">14</text>
<text x="215.9" y="59.7">A4#</text>
<text x="113.6" y="63.3">A3</text>
<text x="121.5" y="63.8">5</text>
<text x="121.5" y="60.3">4</text>
<text x="148.2" y="63.8">10</text>
<text x="148.2" y="60.3">11</text>
<text x="181.4" y="60.3">2</text>
<text x="181.4" y="63.8">3</text>
<text x="208.1" y="63.8">12</text>
<text x="208.1" y="60.3">13</text>
<text x="215.9" y="63.3">A5</text>
<text x="121.5" y="67.3">6</text>
<text x="121.5" y="70.8">7</text>
<text x="148.2" y="70.8">8</text>
<text x="148.2" y="67.3">9</text>
<text x="181.4" y="70.8">5</text>
<text x="181.4" y="67.3">4</text>
<text x="208.1" y="70.8">10</text>
<text x="208.1" y="67.3">11</text>
<text x="215.9" y="70.3">A4</text>
<text x="181.4" y="74.4">6</text>
<text x="181.4" y="77.9">7</text>
<text x="208.1" y="77.9">8</text>
<text x="208.1" y="74.4">9</text>
<text x="311.1" y="82.7">AX1</text>
<text x="311.1" y="79.1">AX0</text>
<text x="311.1" y="89.7">AX3</text>
<text x="311.1" y="86.2">AX2</text>
<text x="311.1" y="93.2">AX4</text>
<text x="170" y="96.8">IRQ</text>
<text x="181.4" y="97.3">1</text>
<text x="181.4" y="100.8">2</text>
<text x="208.1" y="100.8">13</text>
<text x="208.1" y="97.3">14</text>
<text x="215.9" y="100.3">A45</text>
<text x="311.1" y="100.3">AX6</text>
<text x="311.1" y="96.8">AX5</text>
<text x="164.7" y="103.8">PIO_EN#</text>
<text x="171.8" y="107.4">A47</text>
<text x="181.4" y="107.9">4</text>
<text x="181.4" y="104.4">3</text>
<text x="208.1" y="107.9">11</text>
<text x="208.1" y="104.4">12</text>
<text x="215.9" y="103.8">A67</text>
<text x="311.1" y="103.8">AX7</text>
<text x="171.8" y="110.9">A23</text>
<text x="181.4" y="111.4">5</text>
<text x="208.1" y="111.4">10</text>
<text x="215.9" y="110.9">A6</text>
<text x="181.4" y="114.9">6</text>
<text x="181.4" y="118.5">7</text>
<text x="208.1" y="118.5">8</text>
<text x="208.1" y="114.9">9</text>
<text x="215.9" y="114.4">A7</text>
<text x="261.9" y="118.1" transform="rotate(-90 261.9 118.1)">IEI</text>
<text x="269" y="118.1" transform="rotate(-90 269 118.1)">IEO</text>
<text x="179.2" y="143.2">26</text>
<text x="213.6" y="143.2">25</text>
<text x="311.2" y="142.6">A12</text>
<text x="179.2" y="146.7">11</text>
<text x="213.6" y="146.7">36</text>
<text x="282.9" y="149.7">A10</text>
<text x="282.9" y="146.2">A11</text>
<text x="311.2" y="146.2">A13</text>
<text x="311.2" y="149.7">A14</text>
<text x="213.6" y="150.2">23</text>
<text x="213.6" y="153.7">37</text>
<text x="282.9" y="153.2">A9</text>
<text x="311.2" y="153.2">A15</text>
<text x="181.3" y="157.3">4</text>
<text x="213.6" y="160.8">19</text>
<text x="213.6" y="157.3">35</text>
<text x="282.9" y="160.3">A7</text>
<text x="282.9" y="156.7">A8</text>
<text x="311.2" y="156.7">D0</text>
<text x="311.2" y="160.3">D1</text>
<text x="213.6" y="164.3">20</text>
<text x="213.6" y="167.9">1</text>
<text x="282.9" y="167.3">A5</text>
<text x="282.9" y="163.8">A6</text>
<text x="311.2" y="163.8">D2</text>
<text x="311.2" y="167.3">D3</text>
<text x="213.6" y="171.4">40</text>
<text x="282.9" y="170.9">A4</text>
<text x="311.2" y="170.9">D4</text>
<text x="213.6" y="178.4">38</text>
<text x="213.6" y="174.9">39</text>
<text x="282.9" y="177.9">A2</text>
<text x="282.9" y="174.4">A3</text>
<text x="311.2" y="174.4">D5</text>
<text x="311.2" y="177.9">D6</text>
<text x="213.6" y="185.5">2</text>
<text x="213.6" y="182">3</text>
<text x="282.9" y="185">A0</text>
<text x="282.9" y="181.4">A1</text>
<text x="311.2" y="185">CLK</text>
<text x="311.2" y="181.4">D7</text>
<text x="213.6" y="189">5</text>
<text x="221.2" y="188.5">A1</text>
<text x="282.9" y="188.5">RFR</text>
<text x="311.2" y="188.5">M1</text>
<text x="213.6" y="192.5">6</text>
<text x="221.2" y="192">A0</text>
<text x="282.9" y="195.5">BREQ</text>
<text x="282.9" y="192">RESET</text>
<text x="311.2" y="195.5">NMI</text>
<text x="311.2" y="192">INT</text>
<text x="181.3" y="199.6">7</text>
<text x="181.3" y="203.1">8</text>
<text x="213.6" y="203.1">33</text>
<text x="213.6" y="199.6">34</text>
<text x="282.9" y="202.6">BAC</text>
<text x="282.9" y="199.1">WAIT</text>
<text x="311.2" y="202.6">MRQ</text>
<text x="311.2" y="199.1">HLT</text>
<text x="181.3" y="206.7">9</text>
<text x="213.6" y="206.7">32</text>
<text x="282.9" y="209.7">RD</text>
<text x="282.9" y="206.1">WR</text>
<text x="311.2" y="206.1">IRQ</text>
<text x="179.2" y="210.2">10</text>
<text x="179.2" y="213.7">12</text>
<text x="213.6" y="213.7">30</text>
<text x="213.6" y="210.2">31</text>
<text x="179.2" y="217.2">13</text>
<text x="179.2" y="220.8">14</text>
<text x="213.6" y="220.8">28</text>
<text x="213.6" y="217.2">29</text>
<text x="179.2" y="224.3">15</text>
<text x="179.2" y="227.8">16</text>
<text x="213.6" y="227.8">17</text>
<text x="213.6" y="224.3">27</text>
<text x="179.2" y="231.4">18</text>
<text x="213.6" y="231.4">21</text>
<text x="213.6" y="236.6">24</text>
<text x="213.6" y="240.2">22</text>
</g>
<g font-size="2.5" fill="#00f">
<text x="69.3" y="39.1">1</text>
<text x="77.6" y="39.1">2</text>
<text x="69.3" y="42.6">3</text>
<text x="69.3" y="46.1">5</text>
<text x="77.6" y="46.1">6</text>
<text x="77.6" y="42.6">4</text>
<text x="271.6" y="83.2">8</text>
<text x="296.9" y="79.7">1</text>
<text x="296.9" y="83.2">3</text>
<text x="305.2" y="83.2">4</text>
<text x="305.2" y="79.7">2</text>
<text x="271.6" y="86.7">7</text>
<text x="296.9" y="86.7">5</text>
<text x="305.2" y="86.7">6</text>
<text x="271.6" y="93.8">5</text>
<text x="271.6" y="90.2">6</text>
<text x="296.9" y="90.2">7</text>
<text x="296.9" y="93.8">9</text>
<text x="305.2" y="90.2">8</text>
<text x="305.2" y="93.8">10</text>
<text x="271.6" y="97.3">4</text>
<text x="271.6" y="100.8">3</text>
<text x="295.6" y="97.3">11</text>
<text x="295.6" y="100.8">13</text>
<text x="305.2" y="97.3">12</text>
<text x="305.2" y="100.8">14</text>
<text x="271.6" y="104.4">2</text>
<text x="271.6" y="107.9">1</text>
<text x="295.6" y="104.4">15</text>
<text x="295.6" y="107.9">17</text>
<text x="305.2" y="104.4">16</text>
<text x="305.2" y="107.9">18</text>
<text x="262.5" y="112.5" transform="rotate(-90 262.5 112.5)">10</text>
<text x="269.5" y="111.2" transform="rotate(-90 269.5 111.2)">9</text>
<text x="295.6" y="111.4">19</text>
<text x="305.2" y="111.4">20</text>
<text x="296.9" y="143.2">1</text>
<text x="305.2" y="143.2">2</text>
<text x="296.9" y="146.7">3</text>
<text x="305.2" y="146.7">4</text>
<text x="296.9" y="153.7">7</text>
<text x="296.9" y="150.2">5</text>
<text x="305.2" y="153.7">8</text>
<text x="305.2" y="150.2">6</text>
<text x="295.6" y="160.8">11</text>
<text x="296.9" y="157.3">9</text>
<text x="305.2" y="160.8">12</text>
<text x="305.2" y="157.3">10</text>
<text x="295.6" y="167.9">15</text>
<text x="295.6" y="164.3">13</text>
<text x="305.2" y="167.9">16</text>
<text x="305.2" y="164.3">14</text>
<text x="295.6" y="171.4">17</text>
<text x="305.2" y="171.4">18</text>
<text x="295.6" y="178.4">21</text>
<text x="295.6" y="174.9">19</text>
<text x="305.2" y="178.4">22</text>
<text x="305.2" y="174.9">20</text>
<text x="295.6" y="185.5">25</text>
<text x="295.6" y="182">23</text>
<text x="305.2" y="185.5">26</text>
<text x="305.2" y="182">24</text>
<text x="295.6" y="189">27</text>
<text x="305.2" y="189">28</text>
<text x="152.2" y="196.1">1</text>
<text x="160.5" y="196.1">2</text>
<text x="295.6" y="196.1">31</text>
<text x="295.6" y="192.5">29</text>
<text x="305.2" y="196.1">32</text>
<text x="305.2" y="192.5">30</text>
<text x="152.2" y="199.6">3</text>
<text x="152.2" y="203.1">5</text>
<text x="160.5" y="203.1">6</text>
<text x="160.5" y="199.6">4</text>
<text x="295.6" y="203.1">35</text>
<text x="295.6" y="199.6">33</text>
<text x="305.2" y="199.6">34</text>
<text x="305.2" y="203.1">36</text>
<text x="152.2" y="206.7">7</text>
<text x="160.5" y="206.7">8</text>
<text x="295.6" y="206.7">37</text>
<text x="305.2" y="206.7">38</text>
<text x="151" y="213.7">11</text>
<text x="152.2" y="210.2">9</text>
<text x="160.5" y="210.2">10</text>
<text x="160.5" y="213.7">12</text>
<text x="295.6" y="210.2">39</text>
<text x="305.2" y="210.2">40</text>
<text x="151" y="217.2">13</text>
<text x="151" y="220.8">15</text>
<text x="160.5" y="217.2">14</text>
<text x="160.5" y="220.8">16</text>
<text x="151" y="224.3">17</text>
<text x="151" y="227.8">19</text>
<text x="160.5" y="224.3">18</text>
<text x="160.5" y="227.8">20</text>
<text x="151" y="231.4">21</text>
<text x="160.5" y="231.4">22</text>
</g>
</svg>
